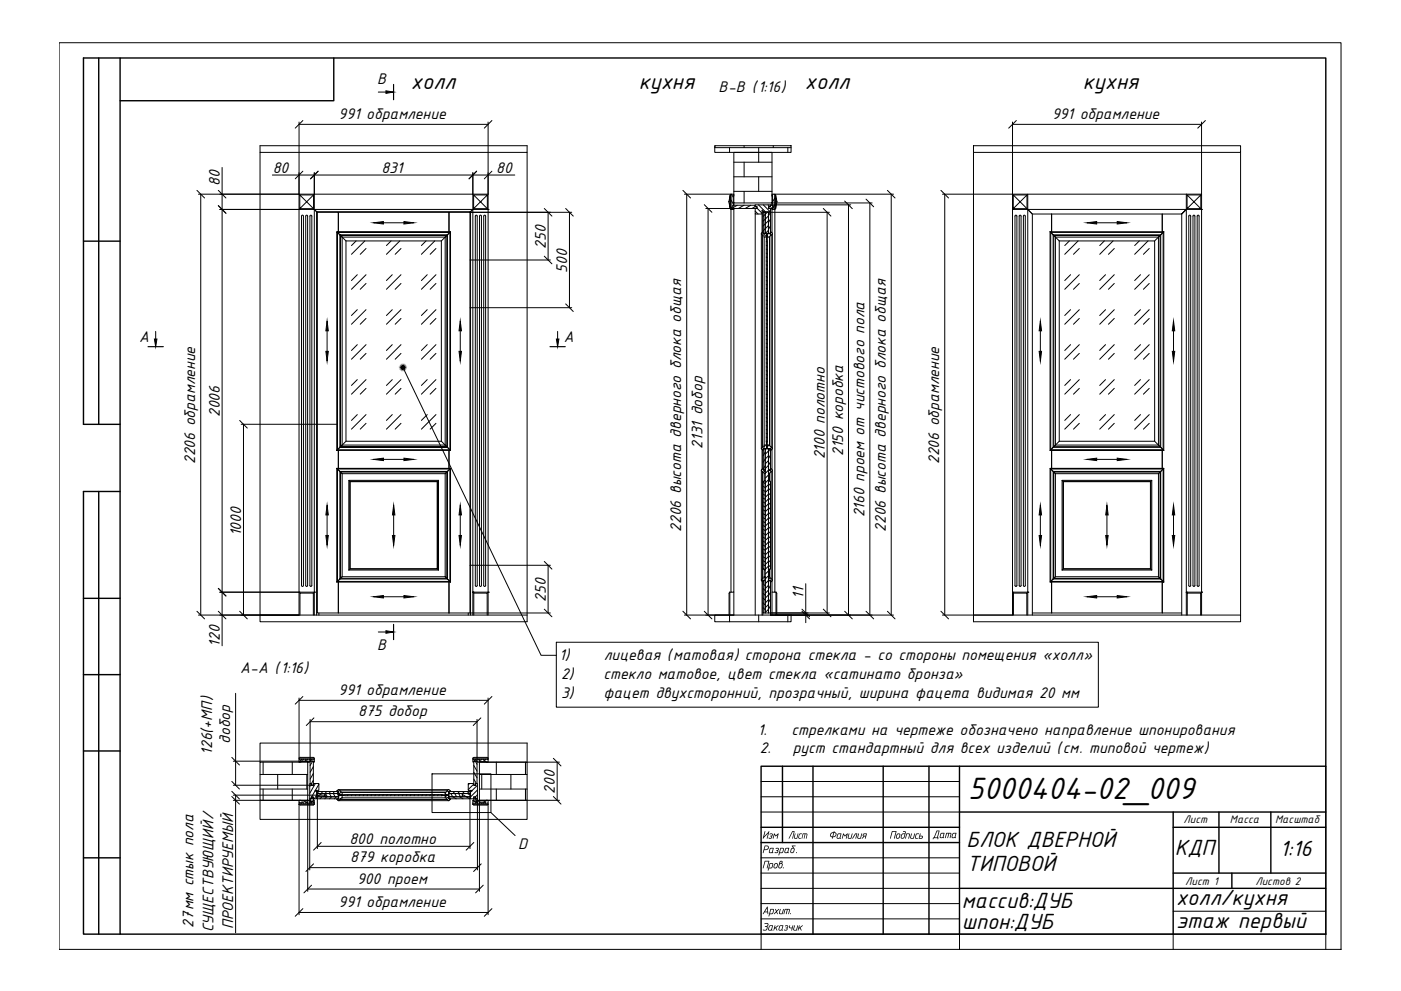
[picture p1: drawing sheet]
<svg xmlns="http://www.w3.org/2000/svg" width="594mm" height="420mm" viewBox="0 0 594 420" stroke-linecap="round" stroke-linejoin="round" font-family="sans-serif">
<g fill="#000">
<circle cx="126.8" cy="88.8" r=".17"/>
<circle cx="203.7" cy="85.6" r=".17"/>
<circle cx="207" cy="88.8" r=".17"/>
<circle cx="429.3" cy="88.8" r=".17"/>
<circle cx="509.5" cy="88.8" r=".17"/>
<circle cx="325.3" cy="188.7" r=".17"/>
<circle cx="126.8" cy="251.1" r=".17"/>
<circle cx="133.3" cy="251.1" r=".17"/>
<circle cx="200.5" cy="251.1" r=".17"/>
<circle cx="207" cy="251.1" r=".17"/>
<circle cx="429.3" cy="251.1" r=".17"/>
<circle cx="435.8" cy="251.1" r=".17"/>
<circle cx="503" cy="251.1" r=".17"/>
<circle cx="509.5" cy="251.1" r=".17"/>
<circle cx="143.6" cy="337" r=".17"/>
<circle cx="200.5" cy="341" r=".17"/>
</g>
<g fill="none" stroke="#000" stroke-width=".42">
<path d="M110.3 61.8h113.2v2.8h-113.2zM110.3 64.6v196.2M223.5 64.6v199h-113.2v-2.8M303.1 61.8h32.3v2.8h-32.3zM311.2 64.6h16.2v21.4h-16.2zM412.8 61.8h113.3v2.8h-113.3zM412.8 64.6v199h113.3v-2.8h-113.3M526.1 64.6v196.2M126.8 88.8v162.3l.4 .4M126.8 82.3h6.5v6.5h-6.5zM127.1 82.6h5.9M127.1 88.5l2.9-2.9-2.9-3v5.9h5.9"/>
<path d="M127.9 91.4l.6-.1 .2 .3v156.6l-.4 .4-.4-.4zM130 85.6h.1M130 85.6l3-3v5.9M130 85.6l3 2.9M130.4 91.6v156.6M130.4 91.6l-.4-.4-.4 .4v156.6l.4 .4 .4-.4M131.5 91.4l.5-.1 .2 .3v156.6l-.4 .4-.4-.4zM133.3 82.3h73.7v6.5h-6.5v-6.5M133.3 88.8h67.2M133.3 88.8l1.3 1.3M133.3 88.8v162.3M134.6 90h8.9v8.3v-8.3h46.9v8.3v-8.3h8.9v169.9h-64.7z"/>
<path d="M142.8 98.3h48.2l-.2 .2h-47.7zM142.8 98.3l.3 .2v92.2l-.3 .3zM143.1 98.5l1 1.1M144.1 99.6l.3 .2M144.1 99.6h45.6l-.2 .2h-45.1zM144.1 99.6v90.1M144.4 99.8l.7 .7M144.4 99.8v89.6l-.3 .3M189.5 99.8l-.7 .7M189.5 99.8v89.6l.2 .3M189.5 99.8l.2-.2v90.1M190.8 98.5l.2-.2v92.7l-.2-.3z"/>
<path d="M190.8 98.5l-1.1 1.1M200.5 88.8l-1 1h-65.3v171M200.5 88.8l-1.2 1.2 .2-.2v171M200.5 88.8v172M200.8 88.5h5.9M200.8 82.6l2.9 3-2.9 2.9zM200.8 82.6h5.9M201.6 91.4l.6-.1 .2 .3v156.6l-.4 .4-.4-.4zM203.4 91.4l.5-.1 .2 .3v156.6l-.4 .4-.4-.4zM203.7 85.6l3-3v5.9M203.7 85.6l3 2.9M205.9 91.6v156.6"/>
<path d="M205.9 91.6l-.4-.4-.4 .4v156.6l.4 .4 .4-.4M207 88.8v172M309.6 82.6h.3M309.6 88.5h.3M309.6 82.6v5.9l-.5-2.9zM310 82.3l-.1 6.5 .1-6.5h1.2v.8h-.3l.3 3.8h-.4v1.5h.4v162.7h-1.2v-162.3h1.2M310.8 87h9.4v.7h.8v.7h-10.2zM311.2 86v.1M311.2 86.9v.1M320.2 86.9h6.5v.7h-.8v.8h.8v1.4h-3.2v-.7h-.4v1.6h-2.9v-2.3h.8v-.8h-.8zM320.2 90.7v170.1M322.8 99v91.2"/>
<path d="M323.1 90.7v7.9M323.4 99.8l.6 .7M323.5 89.8v8.5M323.6 90h.9v8.9h-.9zM324.5 90h1.4v8.9h-1.4zM324.5 98.9v.2M325.1 99.7l.3 2.4-.1 87.4-.4-2.4zM325.3 99.1v1.4M325.9 90h.8v8.9h-.8zM325.9 98.9v.2M326 87.7h.7v-.7h1.1v1.4h-1.8zM326.7 89.8v.2"/>
<path d="M327 99.8l-.7 .7M327.4 82.3h1.2v6.5h-1.2v-.4h.4v-1.5h-.4v-.8h.2zM327.4 86v.1M327.4 86.9v.1M327.4 88.8v9.9M327.5 99v91.2M328.6 82.3v168.8h-1.2v-4.7M328.7 82.6h.2M328.7 88.5h.2M328.9 82.6l.6 3-.6 2.9zM429.3 82.3h6.5v6.5h-6.5zM429.3 88.8v162.3"/>
<path d="M429.7 82.6h5.8M429.7 88.5l2.9-2.9-2.9-3v5.9h5.8M430.4 91.4l.6-.1 .2 .3v156.6l-.4 .4-.4-.4zM432.2 91.4l.6-.1 .2 .3v156.6l-.4 .4-.4-.4zM432.6 85.6h.1M432.6 85.6l2.9-3v5.9M432.6 85.6l2.9 2.9M434 91.4l.6-.1 .2 .3v156.6l-.4 .4-.4-.4zM435.8 88.8l2 1.9h63.3l1.9-1.9-1.9 1.9v170.1M435.8 82.3h73.7v6.5h-6.5v-6.5M435.8 88.8h67.2v162.3M435.8 88.8l2 1.9v170.1"/>
<path d="M435.8 88.8v162.3M445.3 98.3l.3 .2v92.2l-.3 .3zM445.3 98.3h48.2l-.3 .2h-47.6zM445.6 98.5l1 1.1M445.9 90.7v7.6M446.6 99.6l.3 .2M446.6 99.6v90.1M446.9 99.8l.6 .7M446.9 99.8v89.6l-.3 .3M491.9 99.8l-.7 .7M491.9 99.8v89.6l.3 .3M491.9 99.8l.3-.2v90.1"/>
<path d="M492.2 99.6l-.3 .2h-45M492.2 99.6h-45.6l.3 .2M492.8 90.7v7.6M493.2 98.5l-1 1.1M493.2 98.5l.3-.2v92.7l-.3-.3M493.2 98.5v92.2M503.4 82.6l2.9 3-2.9 2.9zM503.4 82.6h5.8M504.1 91.4l.6-.1 .2 .3v156.6l-.4 .4-.4-.4zM505.9 91.4l.6-.1 .2 .3v156.6l-.4 .4-.4-.4zM506.3 85.6h.1M506.3 85.6l2.9-3v5.9"/>
<path d="M506.3 85.6l2.9 2.9h-5.8M507.7 91.4l.6-.1 .2 .3v156.6l-.4 .4-.4-.4zM509.5 88.8v162.3l-.4 .4M145.1 100.5l1.6 1.6M145.1 100.5h43.7M145.1 100.5v88.2M146.7 102.1v85h40.5M187.2 102.1v85M188.8 100.5l-1.6 1.6h-40.5M188.8 100.5v88.2M324 100.5h1v-1.4h-1.4v-.8h-.2l-.6 .7 .6 .6v90.1l-.6 .5 .6 .8h.2v-.8h1.4v-1.5h-1M324 100.5v88.2"/>
<path d="M325 100.5h.1M326.3 100.5v88.2M326.3 100.5h-1v-1.4h1.4v-.8h.3l.5 .7-.5 .6v90.1l.5 .5-.8 .8v-.8h-1.4M447.5 100.5l1.7 1.6M447.5 100.5h43.7M447.5 100.5v88.2M449.2 102.1h40.4v85h-40.4M449.2 102.1v85M491.2 100.5v88.2M491.2 100.5l-1.6 1.6M142.8 198.6l.3 .2v47.7l-.3 .3zM142.8 198.6h48.2l-.2 .2h-47.7z"/>
<path d="M143.1 198.8l1 1.1M143.5 191v7.6M144.1 189.7l-1 1M144.4 189.4l-.3 .3M144.4 189.4h45.1l.2 .3h-45.6M145.1 188.7h43.7M145.1 188.7l-.7 .7M146.7 187.1l-1.6 1.6M187.2 187.1l1.6 1.6M188.8 188.7l.7 .7M189.7 189.7l1.1 1M189.7 199.9h-45.6l.3 .2h45.1"/>
<path d="M189.7 199.9l-.2 .2M190.4 191v7.6M190.8 198.8l-1.1 1.1M190.8 190.7h-47.7l-.3 .3M190.8 190.7l.2 .3h-48.2M322.8 199.4v46.6M323.1 190.7v8.2M323.5 191v7.6M323.6 190.3h.9v8.9h-.9zM324 188.7l-.6 .7M324.5 190.2v.1M325 188.7h.1"/>
<path d="M325.3 188.7v1.5M325.9 190.3h.8v8.9h-.8zM325.9 190.2v69.7h-1.4v-69.6h1.4M326.3 188.7h-1v1.5M326.3 188.7l.7 .7M327.4 190.5v8.5M327.5 199.4v46.6M445.3 191l.3-.3h47.6l.3 .3zM445.3 198.6h48.2l-.3 .2h-47.6zM445.6 198.8l-.3-.2v48.2l.3-.3M445.6 198.8v47.7M445.6 198.8l1 1.1"/>
<path d="M445.9 191v7.6M446.6 189.7l.3-.3h45l.3 .3M446.6 199.9h45.6l-.3 .2h-45zM446.6 189.7l-1 1M446.6 189.7h45.6M447.5 188.7h43.7M447.5 188.7l-.6 .7M449.2 187.1l-1.7 1.6M489.6 187.1l1.6 1.6M491.2 188.7l.7 .7M492.2 189.7l1 1M492.8 191v7.6"/>
<path d="M493.2 198.8l-1 1.1M493.5 198.6v48.2l-.3-.3v-47.7zM144.4 200.1l.7 .7M144.4 200.1l-.3-.2v45.6l.3-.3M144.4 200.1v45.1M145.1 200.8v43.7M145.1 200.8h43.7M147.9 203.7l.4 .4M148.3 204.1v37.2M148.3 204.1h37.2M148.5 204.2h36.9v36.9h-36.9zM185.5 204.1v37.2"/>
<path d="M185.9 203.7v38M185.9 203.7h-38v38M185.9 203.7l-.4 .4M188.8 200.8v43.7M189.5 200.1l-.7 .7M323.4 200.1l.6 .7M323.8 204.1l.7-.4v38l-.9-.6zM324 200.8h.5v-1.4h-.9v-.8h-.2l-.6 .8 .6 .5v45.6l-.6 .5 .6 .8h.2v-.8h.9v-1.5h-.5M324 200.8v3.2M325.9 203.7l.8 .5v36.9l-.8 .6zM326.3 200.8v3.2M326.3 200.8h-.4v-1.4h.8v-.8h.3l.5 .8-.5 .5v45.6l.5 .5-.5 .8h-.3v-.8h-.8v-1.5h.4"/>
<path d="M327 200.1l-.7 .7M446.9 200.1l.6 .7M447.5 200.8h43.7M447.5 200.8v43.7M450.4 203.7l.4 .4M450.4 203.7h38v38M450.4 203.7v38M450.8 204.1h37.2M450.8 204.1v37.2M450.9 204.2h36.9v36.9h-36.9zM488 204.1v37.2M488.4 203.7l-.4 .4"/>
<path d="M491.2 200.8v43.7M491.9 200.1l-.7 .7M491.9 200.1l.3-.2v45.6l-.3-.3zM133.3 251.1l-.4 .4M133.3 251.1h-6.5v9.7M133.3 251.1v9.7M135.2 259.9v.9M142.8 246.8l.3-.3h47.7l.2 .3zM143.5 246.8v13.1M144.1 245.5l-1 1M144.4 245.2h45.1M144.4 245.2l-.3 .3"/>
<path d="M145.1 244.5h43.7M145.1 244.5l-.7 .7M147.9 241.7h38M148.3 241.3l-.4 .4M148.3 241.3h37.2M185.5 241.3l.4 .4M188.8 244.5l.7 .7M189.5 245.2v-45.1l.2-.2v45.6M189.5 245.2l.2 .3h-45.6M189.5 245.2l.2 .3M189.7 245.5l1.1 1M190.4 246.8v13.1"/>
<path d="M190.8 246.5v-47.7l.2-.2v48.2M190.8 246.5l.2 .3M198.6 259.9v.9M200.9 251.5l-.4-.4h6.5l-.4 .4M200.9 251.5v9.3M200.9 251.5h5.7v9.3M309.5 251.1l-.3 .4v9.3M309.5 251.1h.5M309.5 251.1v9.7M309.5 251.1h.1M311.2 251.1v9.7M323.1 246.5v14.3"/>
<path d="M323.5 246.8v14M323.6 246.1h.9v13.8h-.9zM324 244.5l-.6 .7M324 241.4v3.1M325.9 246.1h.8v13.8h-.8zM326.3 241.4v3.1M326.3 244.5l.7 .7M326.7 259.9v.9M327.4 251.1v9.7M328.6 251.1h.5M329.1 251.1l.3 .4v9.3M329.1 251.1v9.7"/>
<path d="M329.1 251.1h.1M429.3 251.1h6.5M429.3 251.1v9.7M429.3 251.1l.4 .4M429.7 251.5h5.7v9.3M429.7 251.5v9.3M435.8 251.1l-.4 .4M435.8 251.1v9.7M437.8 259.9h8.1v-13.1v13.1h46.9v-13.1v13.1h8.3M445.3 246.8l.3-.3h47.6l.3 .3zM446.6 245.5l.3-.3h45l.3 .3zM446.6 245.5l-1 1"/>
<path d="M446.9 245.2l-.3 .3M446.9 245.2v-45.1l-.3-.2v45.6M447.5 244.5l-.6 .7M447.5 244.5h43.7M450.4 241.7h38M450.8 241.3l-.4 .4M450.8 241.3h37.2M488 241.3l.4 .4M491.2 244.5l.7 .7M492.2 245.5l1 1M503 251.1l.4 .4M503 251.1h6.5v9.7"/>
<path d="M503 251.1v9.7M110.3 260.8h113.2M127.2 260.8v-9.3h5.7v9.3M303.1 260.8h32.3v2.8h-32.3zM503.4 260.8v-9.3h5.7v9.3M110.3 323.1v-8.1h113.2v8.1M110.3 339.3v8.1h113.2v-8.1M110.3 323.1h20.2v16.2h-20.2zM126.8 321.4h.1M127.9 321.9h-1.1v1.2h.8v-.2l3.8 .2v-.4h1.5v.4h.4v-1.2h-1.1M127.9 321.9l.4 .4 .4-.4M127.9 321.9h.8"/>
<path d="M128.7 321.9h.9M129.6 321.9h1.8M129.6 321.9l.4 .4 .4-.4M130.5 323.1h.1M130.5 339.3h.1M131.3 332.2h.8v.8h.8v-.8h2.3v2.9h-1.6v.3h.6v3.3h-1.3v-.8h-.8v.8h-.8zM131.4 321.9l.4 .4 .4-.4M131.4 321.9h.8M131.5 322.7h1.4v10.2h-.8v-.7h-.6zM132.1 337.9h.8v1.8h-1.4v-1h.6zM133.3 321.4h-6.5v.5M133.3 321.4v.5"/>
<path d="M133.3 321.4l-.4-.3h-5.7l-.4 .3M134.6 335.6h8.9v.8h-8.9zM134.6 337.8h9l-.1 .9h-8.9zM134.6 336.4h3.2v1.4h-3.2zM137.8 336.4h5.7v1.4h-5.7zM143.5 336.4h.1M143.6 334.8h46.6M143.6 339.5h46.6M143.6 337h1.5M144.3 337l42.9-.1 2.4 .3-42.9 .2zM144.4 335.3l.7 .7M145.1 338.3v-1h-1.5v1.4h-.8v.3l.8 .5 .5-.6 45.6 .1 .6 .5 .5-.6"/>
<path d="M145.1 336h43.7M145.1 338.3h43.7M145.1 338.3l-.7 .6M188.8 337.3h.1M188.8 337h1.4M188.8 336v1h1.4M188.8 338.3v-1h1.4v1.4h.8l-.2 .3M188.8 338.3l.7 .6M189.5 335.3l-.7 .7M189.5 335.3h-45.4l-.5-.5-.8 .5v.3h.8v1.4h1.5v-1M190.2 337.8h.2M190.2 336.4h.2"/>
<path d="M190.4 336.4h5.7v1.4h-5.7zM190.4 335.6v.8h8.9v-.8h-9.1v1.4M190.4 337.8h8.9v.9h-8.9zM190.8 335.3l.2 .3M190.8 335.3l-.5-.5-.8 .5M196.1 336.4h3.2v1.4h-3.2zM198.6 332.2h2.3v.8h.8v-.8h.7v6.5h-.7v-.8h-.8v.8h-1.4v-3.3h.7v-.3h-1.6zM200.5 321.4v.5M200.5 321.4l.4-.3h5.7l.4 .3M200.5 321.4h6.5M200.9 337.9h.7v.8h.7v1h-1.4zM200.9 322.7h1.4v9.5h-.7v.7h-.7z"/>
<path d="M201.6 321.9h-1.1v1.2h.4v-.4h1.5v.4l3.8-.2v.2h.8v-1.2h-1.9M201.6 321.9h.8M201.6 321.9l.4 .4 .4-.4M202.4 321.9h.9M203.2 323.1h.1M203.2 339.3h.1M203.3 323.1h20.2v16.2h-20.2zM203.3 321.9h.8M203.3 321.9l.4 .4 .4-.4M204.1 321.9h1M205.1 321.9l.4 .4 .4-.4M207 321.4v.5"/>
<path d="M207 321.4h.1M126.8 340.5v.5M126.8 341h6.5M126.8 341h.1M127.9 340.5h.8M127.9 340.5l.4-.4 .4 .4M127.9 340.5h-1.1v-1.2l3.8 .3v-.3h.8v.4h1.5v-.4h.4v1.2h-1.1M128.7 340.5h.9M129.6 340.5h1.8M129.6 340.5l.4-.4 .4 .4M131.4 340.5h.8M131.4 340.5l.4-.4 .4 .4"/>
<path d="M133.3 340.5v.5M133.3 341l-.4 .3h-5.7l-.4-.3M200.5 340.5v-1.2h.4v.4h1.5v-.4h.8v.3l3.8-.3v1.2h-1.9M200.5 340.5v.5M200.5 341l.4 .3h5.7l.4-.3M200.5 340.5h1.1M201.6 340.5h.8M201.6 340.5l.4-.4 .4 .4M202.4 340.5h.9M203.3 340.5l.4-.4 .4 .4M203.3 340.5h.8M204.1 340.5h1"/>
<path d="M205.1 340.5l.4-.4 .4 .4M207 340.5v.5h-6.5M207 341h.1"/>
</g>
<g fill="none" stroke="#000" stroke-width=".42">
<path d="M25 18.1h543.7v384.4h-543.7zM322.7 331.3h84.2M322.7 337.8h84.2M562.2 324.9v77.6M322.7 344.3h84.2M322.7 363.7h84.2M322.7 370.2h84.2M322.7 376.6h84.2M322.7 383.1h84.2M322.7 389.6h84.2M406.9 396.1v6.4M497.5 396.1v6.4"/>
<path d="M497.5 386.3h64.7M562.2 396.1h-239.5v6.4"/>
</g>
<g fill="none" stroke="#000" stroke-width=".6">
<path d="M41.9 24.6v155.3M50.9 24.6h-15.5v155.3h15.5M50.9 24.6h511.3v371.5h-511.3zM141.5 24.6v18.1h-90.6M35.4 102.2h15.5M41.9 208.4v187.7M50.9 208.4h-15.5v187.7h15.5M35.4 253.7h15.5M35.4 286h15.5M35.4 318.4h15.5M331.8 324.9v32.3M344.7 324.9v71.2"/>
<path d="M374.5 324.9v71.2M393.9 324.9v71.2M406.9 324.9v71.2M562.2 324.9h-239.5v71.2M322.7 350.8h84.2M322.7 357.2h84.2M406.9 344.3h155.3M497.5 350.8h64.7M497.5 344.3v51.8M516.9 344.3v25.9M538.9 344.3v25.9M35.4 363.7h15.5"/>
<path d="M406.9 376.6h155.3M497.5 370.2h64.7M522.4 370.2v6.4"/>
</g>
<g fill="none" stroke="#000" stroke-width=".42">
<path d="M303.1 62.6h32.3M303.2 61.8v.8M309.3 62.6v2M311.2 68.8h16.2M311.2 75h16.2M315.5 61.8v.8M315.5 68.8v6.2M321.7 62.6v6.2M321.7 75v6.1M327.9 61.8v.8M334.1 62.6v2M310 87.7l.6 1.1"/>
<path d="M310 84.8l1.2 2.1M310.2 82.3l.7 1.3M311.2 81.1h16.2M312.6 87l-1.8 1.1M315.5 87l-2.4 1.4M315.5 81.1v4.9M318.4 87l-2.4 1.4M320.2 89.5l1.2 1.2M320.2 87.6l-1.3 .8M320.2 87.5l.1 .1M321 88.3l2.1 2.1M321.6 86.9l2.9 2.9"/>
<path d="M323.2 98.6l.4 .4M323.7 86.9l2.9 2.9M323.7 99.1l1.3 1.3M325.3 99.9l.4 .6M325.4 90l-1.8 1.7M325.7 86.9l.7 .7M325.9 97.6l-1.3 1.3M325.9 93.6l-2.3 2.2M325.9 95.6l-2.3 2.2M326.5 99.1l.4 .7M326.7 98.6l-.1 .3M326.7 90l-.8 1.5-2.3 2.3"/>
<path d="M326.7 92.9l-.8 1.5M326.7 95.8l-.8 1.4M327.6 88.4l-.2 .4M327.8 87.6l-.8 .8M327.8 82.3l-.4 .8M328.6 83.9l-1 1.7M328.6 86.8l-.8 1.4M324.9 118.9l.5 .3M324.9 117.3l.5 .3M324.9 115.6l.5 .3M324.9 114l.5 .2M324.9 112.3l.5 .3"/>
<path d="M324.9 110.6l.5 .3M324.9 109l.5 .3M324.9 107.3l.5 .3M324.9 105.7l.5 .2M324.9 104l.5 .3M324.9 102.3l.5 .3M325 100.7l.3 .2M324.9 138.9l.5 .2M324.9 137.2l.5 .3M324.9 135.5l.5 .3M324.9 133.9l.5 .3M324.9 132.2l.5 .3"/>
<path d="M324.9 130.6l.5 .2M324.9 128.9l.5 .3M324.9 127.2l.5 .3M324.9 125.6l.5 .3M324.9 123.9l.5 .3M324.9 122.3l.5 .2M324.9 120.6l.5 .3M324.9 158.8l.5 .3M324.9 157.1l.5 .3M324.9 155.5l.5 .3M324.9 153.8l.5 .3M324.9 152.2l.5 .2"/>
<path d="M324.9 150.5l.5 .3M324.9 148.8l.5 .3M324.9 147.2l.5 .3M324.9 145.5l.5 .3M324.9 143.9l.5 .2M324.9 142.2l.5 .3M324.9 140.5l.5 .3M324.9 178.7l.5 .3M324.9 177.1l.5 .2M324.9 175.4l.5 .3M324.9 173.7l.5 .3M324.9 172.1l.5 .3"/>
<path d="M324.9 170.4l.5 .3M324.9 168.8l.5 .2M324.9 167.1l.5 .3M324.9 165.4l.5 .3M324.9 163.8l.5 .3M324.9 162.1l.5 .3M324.9 160.5l.5 .2M323.6 198.6l-.2 .1M323.6 190.3l-.2 .5M324.5 199.7l-.8 .5M324.5 191.7l-.9 1.4M324.5 194.6l-.9 1.4"/>
<path d="M324.5 197.4l-.9 1.5M324.5 188.7l-.8 1.5M324.7 190.3l-.2 .2M324.9 185.4l.5 .3M324.9 183.7l.5 .3M324.9 182.1l.5 .2M324.9 180.4l.5 .3M324.9 187l.5 .3M325 188.8l.3 .1M325.9 195.8l.8 1.4M325.9 192.9l.8 1.5M325.9 191.2l-1.4 1.4"/>
<path d="M325.9 193.2l-1.4 1.4M325.9 195.3l-1.4 1.4M325.9 197.3l-1.4 1.4M325.9 199.3l-1.4 1.4M325.9 198.6l.3 .6M326 190.3l.7 1.2M326.2 199.4l.8 .5M326.3 188.7l-1 .6M327.3 189.8l-.6 .4M323.6 219.5l.9 .5M323.6 217.8l.9 .5M323.6 216.2l.9 .5"/>
<path d="M323.6 212.9l.9 .4M323.6 211.2l.9 .5M323.6 209.5l.9 .5M323.6 207.9l.9 .5M323.6 206.2l.9 .5M323.6 204.6l.9 .4M325.9 219.2l.8 .9M325.9 217.2l.8 .8M325.9 215.2l.8 .8M325.9 213.1l.8 .9M325.9 211.1l.8 .8M325.9 209.1l.8 .8"/>
<path d="M325.9 207l.8 .9M325.9 205l.8 .8M325.9 201.4l-1.4 1.4M325.9 203.4l-1.4 1.4M325.9 205.4l-1.4 1.4M325.9 207.5l-1.4 1.4M325.9 209.5l-1.4 1.4M325.9 211.5l-1.4 1.4M325.9 213.6l-1.4 1.4-.9-.5M325.9 215.6l-1.4 1.4M325.9 217.6l-1.4 1.4M325.9 219.7l-1.4 1.4"/>
<path d="M323.6 239.4l.9 .5M323.6 237.8l.9 .5M323.6 236.1l.9 .5M323.6 234.5l.9 .4M323.6 232.8l.9 .5M323.6 231.1l.9 .5M323.6 229.5l.9 .5M323.6 227.8l.9 .5M323.6 226.1l.9 .5M323.6 224.5l.9 .5M323.6 222.8l.9 .5M323.6 221.2l.9 .5"/>
<path d="M325.9 239.6l.8 .8M325.9 237.5l.8 .9M325.9 235.5l.8 .9M325.9 233.5l.8 .8M325.9 231.4l.8 .9M325.9 229.4l.8 .8M325.9 227.4l.8 .8M325.9 225.3l.8 .9M325.9 223.3l.8 .8M325.9 221.3l.8 .8M325.9 221.7l-1.4 1.4M325.9 223.8l-1.4 1.3"/>
<path d="M325.9 225.8l-1.4 1.4M325.9 227.8l-1.4 1.4M325.9 229.9l-1.4 1.3M325.9 231.9l-1.4 1.4M325.9 233.9l-1.4 1.4M325.9 236l-1.4 1.3M325.9 238l-1.4 1.4M323.1 245.6l.5 1M323.6 241.1h.1M323.6 257.7l.9 .8M323.6 255.7l.9 .8M323.6 253.6l.9 .9"/>
<path d="M323.6 251.6l.9 .8M323.6 249.6l.9 .8M323.6 247.5l.9 .9M323.6 259.7l.2 .2M323.8 241.2l.7 .4M324.1 244.5l.4 .7M324.3 246.1l.2 .2M325.9 240l-1.4 1.4M325.9 242.1l-1.4 1.3M325.9 244.1l-1.4 1.4M325.9 246.1l-1.4 1.4M325.9 248.2l-1.4 1.3"/>
<path d="M325.9 250.2l-1.4 1.4M325.9 252.2l-1.4 1.4M325.9 254.3l-1.4 1.3M325.9 256.3l-1.4 1.4M325.9 241.6v.1M326.3 246.1l-.4 .7M326.6 245.1l-.7 .4M326.7 259.7l-.1 .2M326.7 248.2l-.8 1.5M326.7 251.1l-.8 1.5M326.7 254l-.8 1.5M326.7 256.9l-.8 1.4-1.4 1.4"/>
<path d="M327.5 246.2l-.8 .4M309.3 260.8v2.8M321.7 260.8v2.8M334.1 260.8v2.8M110.3 328.4h20.2M110.3 334.5h20.2M111.6 323.1v5.3M111.6 334.5v4.8M117.7 328.4v6.1M123.9 323.1v5.3M123.9 334.5v4.8M127.9 322.1l-1.1 1"/>
<path d="M128.8 339.6l1.1 .6M129.8 322.2l-.7 .7M130.1 328.4v6.1M131.3 339.3l.1 .1M131.5 339.5l.1 .2M131.7 322.3l-.8 .8M132 339.7l1.3 .8M132.1 338l-.4 .7M132.2 337.9l.7 1.1M132.6 322.7l-1.1 1.9M132.9 330.8l-1.6 2.7M132.9 325.1l-1.4 2.3"/>
<path d="M132.9 327.9l-1.4 2.4M133.3 322.8l-.4 .3M133.6 335.3l-1.5 2.6M133.7 332.2l-2.4 4.2M134.2 337.1l-.9 1.6M135.1 335.6l-.5 .8M135.2 332.5l-1.5 2.6M136.5 337.8l-.8 .9M136.6 336.4l-2 1.2M136.8 335.6l-.5 .8M137.8 337.4l-.7 .4M138 336.4l.8 1.4"/>
<path d="M138.4 335.6l-.5 .8M138.6 337.8l-.9 .9M139.7 336.4l.8 1.4M140.1 335.6l-.5 .8M140.6 337.8l-.8 .9M141.3 336.4l.8 1.4M141.7 335.6l-.4 .8M142.6 337.8l-.8 .9M143 336.4l.5 .8M143.4 335.6l-.5 .8M143.6 334.8l-.8 .8M143.8 337.3l-.2 .1"/>
<path d="M144.6 338.5l-1.4 .8M144.6 335.8l-1 1M145.1 338.2l-.1 .1M145.9 336.9l-.2 .4M147.6 336.9l-.2 .5M149.3 336.9l-.3 .5M151 336.9l-.3 .5M152.6 336.9l-.3 .5M154.3 336.9l-.3 .5M155.9 336.9l-.2 .5M157.6 336.9l-.3 .5M159.3 336.9l-.3 .5"/>
<path d="M160.9 336.9l-.3 .5M162.6 336.9l-.3 .5M164.2 336.9l-.2 .5M165.9 336.9l-.3 .5M167.6 336.9l-.3 .5M169.2 336.9l-.2 .5M170.9 336.9l-.3 .5M172.6 336.9l-.3 .5M174.2 336.9l-.3 .5M175.9 336.9l-.3 .5M177.5 336.9l-.2 .5M179.2 336.9l-.3 .5"/>
<path d="M180.9 336.9l-.3 .5M182.5 336.9l-.3 .5M184.2 336.9l-.3 .5M185.8 336.9l-.2 .5M187.5 336.9l-.3 .5M188.8 337.6l1.4 .9M188.8 336.4l.6 .6M189.1 337l-.2 .2M189.7 335.3l.5 .5M190.4 336l.4 .4M190.4 338.5l.6 .4M191.2 336.4l.8 1.4 1.5 .9"/>
<path d="M192 335.6l1.6 2.2M194.1 335.6l.8 .8M194.5 336.4l.8 1.4M194.9 337.8l1.4 .9M196.1 336.8l3.1 1.9M196.1 335.6l.8 .8M198.1 335.6l.9 .8M198.2 336.4l1.1 .6M199.1 332.2l-.5 .5M199.9 335.4l-.4 .4M200.7 339.3l-.2 .1M200.7 321.9l1.6 2.1"/>
<path d="M200.9 332.4l-2.3 2.4M200.9 330.3l1.1 1.9M200.9 338.5l-.1 .2M200.9 338.4l1.4 1.3M200.9 327.4l1.4 2.4M200.9 324.5l1.4 2.4M202.4 335l-2.9 2.9M202.4 337l-.8 .9M202.4 332.9l-2.2 2.3M202.8 321.9l.9 1M203.2 339.5l-1.1 .7M203.3 328.4h20.2"/>
<path d="M203.3 334.5h20.2M204.3 328.4v6.1M204.8 321.9l1 1M206 339.6l-1.7 .9M206.4 339.3l-.2 .2M206.8 321.9l.2 .2M210.5 323.1v5.3M210.5 334.5v4.8M216.6 328.4v6.1M222.8 323.1v5.3M222.8 334.5v4.8M126.8 340l.8 .5"/>
<path d="M130.4 340.5h.1M201.6 340.5h-.1"/>
</g>
<path d="M166.9 35.8v6.5M62.8 147h6.5M233.2 147h6.5M166.9 264.7v6.5" fill="none" stroke="#000" stroke-width=".5"/>
<path d="M160.4 39h3.3M66 140.5v3.2M236.5 140.5v3.2M160.4 268h3.3M183.2 328.1h25v16.4h-25zM208.2 344.5l10.2 9.8" fill="none" stroke="#000" stroke-width=".42"/>
<path d="M163.7 38.5l3.2 .5-3.2 .6zM65.5 143.7h1.1l-.6 3.3zM235.9 143.7h1.1l-.5 3.3zM163.7 267.4l3.2 .6-3.2 .5z" fill="#000" stroke="#000" stroke-width=".42"/>
<g fill="none" stroke="#000" stroke-width=".42">
<path d="M126.8 51.7v30.6h-42.6M126.8 52.7h80.2M207 51.7v30.6M429.3 51.7v30.6h-29.7M429.3 52.7h80.2M509.5 51.7v30.6M94.2 71v202.8M115.5 74.2h102.8M133.3 73.2v9.1M200.5 73.2v9.1M85.1 82.3v178.5M93.2 88.8h33.6"/>
<path d="M199.3 90h43.1M232.4 90v20.2M241.5 90v40.5M290.2 82.3h19.7M291.2 82.3v178.5M299.3 88.4h11.5M300.3 88.4v172.4M326.7 90h25M326.7 86.9h34.1M327.4 86h42.4M328.6 82.3h50.3M350.7 90v169.9"/>
<path d="M359.8 86.9v173.9M368.9 86v174.8M377.9 82.3v178.5M400.6 82.3v178.5M199.3 110.2h34.1M199.3 130.5h43.1M102.3 179.9h40.5M103.2 179.9v80.9M199.3 239.7h34.1M232.4 239.7v20.2M93.2 251.1h33.6M199.3 259.9h34.1"/>
<path d="M326.7 259.9h25M341.7 247.5v16.5M84.2 260.8h42.6M290.2 260.8h21M326.7 260.8h52.2M399.6 260.8h29.7M99.9 294v38.9M126.8 296v25.4M126.8 296.9h80.2M207 296v25.4M131.5 305v17.7h-32.6M131.5 306h70.8"/>
<path d="M202.3 305v17.7M98.9 337.1h38.9M98.9 332.9h33.2M98.9 339.3h31.6v38.6M99.9 337.1v58.4M131.3 338.7v30.1M134.6 338.7v21.1M199.3 338.7v21.1M202.4 338.7v30.1M203.3 323.1h33.9M236.3 323.1v16.2M237.2 339.3h-33.9v38.6"/>
<path d="M126.8 341v46.8M134.6 358.8h64.7M207 341v46.8M130.5 376.9h72.8M131.3 367.9h71.1M126.8 386.9h80.2"/>
</g>
<g fill="none" stroke="#000" stroke-width=".42">
<path d="M128.4 51.1l-3.2 3.2M208.6 51.1l-3.2 3.2M431 51.1l-3.3 3.2M511.1 51.1l-3.2 3.2M128.4 72.6l-3.2 3.2M134.9 72.6l-3.2 3.2M202.1 72.6l-3.2 3.2M208.6 72.6l-3.2 3.2M83.5 80.7l3.2 3.2M92.6 87.2l3.2 3.2M92.6 80.7l3.2 3.2M230.8 88.4l3.2 3.2"/>
<path d="M239.9 88.4l3.2 3.2M289.6 80.7l3.2 3.2M298.6 86.8l3.3 3.2M349.1 88.4l3.2 3.2M358.2 85.2l3.2 3.3M367.2 84.4l3.3 3.3M376.3 80.7l3.2 3.2M399 80.7l3.2 3.2M230.8 108.6l3.2 3.3M239.9 128.8l3.2 3.3M170.9 155.8l58.5 122h6.5M101.6 178.3l3.3 3.2"/>
<path d="M230.8 238l3.2 3.3M83.5 259.2l3.2 3.2M92.6 249.5l3.2 3.2M92.6 259.2l3.2 3.2M101.6 259.2l3.3 3.2M230.8 258.3l3.2 3.2M289.6 259.2l3.2 3.2M298.6 259.2l3.3 3.2M340.1 259.2l3.2 3.2M340.1 258.3l3.2 3.2M349.1 258.3l3.2 3.2M358.2 259.2l3.2 3.2"/>
<path d="M367.2 259.2l3.3 3.2M376.3 259.2l3.2 3.2M399 259.2l3.2 3.2M235.9 272.3h229.8v27.5h-229.8zM128.4 295.3l-3.2 3.2M208.6 295.3l-3.2 3.2M133.1 304.4l-3.2 3.2M203.9 304.4l-3.2 3.2M98.3 335.5l3.2 3.2M98.3 321.1l3.2 3.2M98.3 337.7l3.2 3.2M98.3 331.3l3.2 3.2"/>
<path d="M234.6 321.5l3.3 3.2M234.6 337.7l3.3 3.2M136.2 357.2l-3.2 3.2M200.9 357.2l-3.2 3.2M132.1 375.3l-3.2 3.2M133 366.3l-3.3 3.2M204.1 366.3l-3.3 3.2M204.9 375.3l-3.2 3.2M128.4 385.2l-3.2 3.3M208.6 385.2l-3.2 3.3"/>
</g>
<g fill="#000" stroke="#000" stroke-width=".42">
<path d="M158.4 94.5l4.2-.6v1.1zM171.3 93.9l4.1 .6-4.1 .5zM460.9 94.5l4.1-.6v1.1zM473.7 93.9l4.2 .6-4.2 .5zM138.7 136.1l.5 4.2h-1zM195.2 136.1l.5 4.2h-1.1zM441.2 136.1l.5 4.2h-1.1zM497.6 136.1l.5 4.2h-1zM138.2 149h1l-.5 4.1zM194.6 149h1.1l-.5 4.1zM440.6 149h1.1l-.5 4.1zM497.1 149h1l-.5 4.1z"/>
<path d="M158.4 194.8l4.2-.5v1zM171.3 194.3l4.1 .5-4.1 .5zM460.9 194.8l4.1-.5v1zM473.7 194.3l4.2 .5-4.2 .5zM138.7 214.2l.5 4.1h-1zM166.9 214.2l.5 4.1h-1zM195.2 214.2l.5 4.1h-1.1zM441.2 214.2l.5 4.1h-1.1zM469.4 214.2l.5 4.1h-1zM497.6 214.2l.5 4.1h-1zM138.2 227h1l-.5 4.2zM166.4 227h1l-.5 4.2z"/>
<path d="M194.6 227h1.1l-.5 4.2zM440.6 227h1.1l-.5 4.2zM468.9 227h1l-.5 4.2zM497.1 227h1l-.5 4.2zM158.4 253l4.2-.5v1zM171.3 252.5l4.1 .5-4.1 .5zM460.9 253l4.1-.5v1zM473.7 252.5l4.2 .5-4.2 .5z"/>
</g>
<g fill="none" stroke="#000" stroke-width=".42">
<path d="M162.6 94.5h8.7M465 94.5h8.7M138.7 140.3v8.7M195.2 140.3v8.7M441.2 140.3v8.7M497.6 140.3v8.7M162.6 194.8h8.7M465 194.8h8.7M138.7 218.3v8.7M166.9 218.3v8.7M195.2 218.3v8.7M441.2 218.3v8.7"/>
<path d="M469.4 218.3v8.7M497.6 218.3v8.7M162.6 253h8.7M465 253h8.7"/>
</g>
<g fill="#000" stroke="#000" stroke-width=".42">
<path d="M170.7 155.4l.2 .4z"/>
<path d="M170.5 155.9l.4-.1zM170.5 156l.4-.2zM170.5 156l.4-.2z"/>
<path d="M170.5 155.6l.4 .2zM170.5 155.7l.4 .1zM170.5 155.8h.4z"/>
<path d="M170.9 155.8l-.3 .3zM170.9 155.8l-.1 .4zM170.9 155.8v.4z"/>
<path d="M170.6 155.5l.3 .3zM170.6 155.5l.3 .3zM170.6 155.5l.3 .3z"/>
<path d="M170.9 155.8v.4zM170.9 155.8l.1 .4zM170.9 155.8l.2 .3z"/>
<path d="M171 155.4l-.1 .4zM170.9 155.4v.4zM170.8 155.4l.1 .4z"/>
<path d="M170.9 155.8l.2 .3zM170.9 155.8l.3 .2zM170.9 155.8l.4 .1z"/>
<path d="M170.9 155.8l.3-.2zM171.1 155.5l-.2 .3zM171 155.4l-.1 .4z"/>
<path d="M170.9 155.8h.4zM170.9 155.8h.4zM170.9 155.8l.4-.1z"/>
</g>
<g fill="none" stroke="#000" stroke-width=".42">
<path d="M151 102.1l-2 2M151.5 116.5l-2.5 2.4M154.7 102.1l-5.7 5.7M155.2 105.4l-2.5 2.4M155.2 116.5l-6.2 6.1M165.8 102.1l-1.9 2M166.3 116.5l-2.4 2.4M169.5 102.1l-5.6 5.7M170 116.5l-6.1 6.1M170 105.4l-2.4 2.4M180.7 102.1l-2 2M181.2 116.5l-2.5 2.4"/>
<path d="M184.4 102.1l-5.7 5.7M184.9 116.5l-6.2 6.1M184.9 105.4l-2.5 2.4M453.5 102.1l-2 2M454 116.5l-2.5 2.4M457.2 102.1l-5.7 5.7M457.7 116.5l-6.2 6.1M457.7 105.4l-2.5 2.4M468.3 102.1l-2 2M468.8 116.5l-2.5 2.4M472 102.1l-5.7 5.7M472.5 116.5l-6.2 6.1"/>
<path d="M472.5 105.4l-2.5 2.4M483.1 102.1l-2 2M483.6 116.5l-2.5 2.4M486.8 102.1l-5.7 5.7M487.3 116.5l-6.2 6.1M487.3 105.4l-2.4 2.4M151.5 131.3l-2.5 2.5M155.2 120.2l-2.5 2.4M155.2 135l-2.5 2.5M155.2 131.3l-6.2 6.2M166.3 131.3l-2.4 2.5M170 131.3l-6.1 6.2"/>
<path d="M170 120.2l-2.4 2.4M170 135l-2.4 2.5M181.2 131.3l-2.5 2.5M184.9 131.3l-6.2 6.2M184.9 120.2l-2.5 2.4M184.9 135l-2.5 2.5M454 131.3l-2.5 2.5M457.7 131.3l-6.2 6.2M457.7 120.2l-2.5 2.4M457.7 135l-2.5 2.5M468.8 131.3l-2.5 2.5M472.5 131.3l-6.2 6.2"/>
<path d="M472.5 120.2l-2.5 2.4M472.5 135l-2.5 2.5M483.6 131.3l-2.5 2.5M487.3 131.3l-6.2 6.2M487.3 120.2l-2.4 2.4M487.3 135l-2.4 2.5M151.5 146.1l-2.5 2.5M155.2 149.8l-2.5 2.5M155.2 146.1l-6.2 6.2M166.3 146.1l-2.4 2.5M170 146.1l-6.1 6.2M170 149.8l-2.4 2.5"/>
<path d="M181.2 146.1l-2.5 2.5M184.9 146.1l-6.2 6.2M184.9 149.8l-2.5 2.5M454 146.1l-2.5 2.5M457.7 146.1l-6.2 6.2M457.7 149.8l-2.5 2.5M468.8 146.1l-2.5 2.5M472.5 146.1l-6.2 6.2M472.5 149.8l-2.5 2.5M483.6 146.1l-2.5 2.5M487.3 146.1l-6.2 6.2M487.3 149.8l-2.4 2.5"/>
<path d="M151.5 160.9l-2.5 2.5M151.5 175.8l-2.5 2.4M155.2 164.7l-2.5 2.4M155.2 179.5l-2.5 2.5M155.2 160.9l-6.2 6.2M155.2 175.8l-6.2 6.2M166.3 160.9l-2.4 2.5M166.3 175.8l-2.4 2.4M170 160.9l-6.1 6.2M170 175.8l-6.1 6.2M170 164.7l-2.4 2.4M170 179.5l-2.4 2.5"/>
<path d="M181.2 160.9l-2.5 2.5M181.2 175.8l-2.5 2.4M184.9 160.9l-6.2 6.2M184.9 175.8l-6.2 6.2M184.9 164.7l-2.5 2.4M184.9 179.5l-2.5 2.5M454 160.9l-2.5 2.5M454 175.8l-2.5 2.4M457.7 160.9l-6.2 6.2M457.7 175.8l-6.2 6.2M457.7 164.7l-2.5 2.4M457.7 179.5l-2.5 2.5"/>
<path d="M468.8 160.9l-2.5 2.5M468.8 175.8l-2.5 2.4M472.5 160.9l-6.2 6.2M472.5 175.8l-6.2 6.2M472.5 164.7l-2.5 2.4M472.5 179.5l-2.5 2.5M483.6 160.9l-2.5 2.5M483.6 175.8l-2.5 2.4M487.3 160.9l-6.2 6.2M487.3 175.8l-6.2 6.2M487.3 164.7l-2.4 2.4M487.3 179.5l-2.4 2.5"/>
</g>
<text font-size="14.1" x="410.6" y="338.6">5000404-02_009</text>
<g font-size="10">
<text x="174.3" y="37.6">холл</text>
<text x="270.9" y="37.6">кухня</text>
<text x="341.3" y="37.6">холл</text>
<text x="459.2" y="37.6">кухня</text>
<text x="409.9" y="359">БЛОК ДВЕРНОЙ</text>
<text x="498.2" y="362.5">КДП</text>
<text x="542.7" y="363">1:16</text>
<text x="409.9" y="369.4">ТИПОВОЙ</text>
<text x="498.8" y="383.9">холл/кухня</text>
<text x="407.9" y="384.9">массив:ДУБ</text>
<text x="407.9" y="394">шпон:ДУБ</text>
<text x="498.8" y="393.6">этаж первый</text>
</g>
<g font-size="7">
<text x="159.9" y="35.8">B</text>
<text x="304.7" y="38.9">B-B (1:16)</text>
<text x="143.6" y="50.4">991 обрамление</text>
<text x="446.1" y="50.4">991 обрамление</text>
<text x="115.7" y="73.2">80</text>
<text x="161.7" y="73.2">831</text>
<text x="210.4" y="73.2">80</text>
<text x="93.2" y="78.9" transform="rotate(-90 93.2 78.9)">80</text>
<text x="231.4" y="105.5" transform="rotate(-90 231.4 105.5)">250</text>
<text x="240.5" y="115.6" transform="rotate(-90 240.5 115.6)">500</text>
<text x="59" y="145">A</text>
<text x="239.2" y="145">A</text>
<text x="93.2" y="176.9" transform="rotate(-90 93.2 176.9)">2006</text>
<text x="297.9" y="190.2" transform="rotate(-90 297.9 190.2)">2131 добор</text>
<text x="82.8" y="196.7" transform="rotate(-90 82.8 196.7)">2206 обрамление</text>
<text x="349.8" y="194.7" transform="rotate(-90 349.8 194.7)">2100 полотно</text>
<text x="357.5" y="193.3" transform="rotate(-90 357.5 193.3)">2150 коробка</text>
<text x="398.3" y="196.7" transform="rotate(-90 398.3 196.7)">2206 обрамление</text>
<text x="366.5" y="219.4" transform="rotate(-90 366.5 219.4)">2160 проем от чистового пола</text>
<text x="102.3" y="227.3" transform="rotate(-90 102.3 227.3)">1000</text>
<text x="288.9" y="225.4" transform="rotate(-90 288.9 225.4)">2206 высота дверного блока общая</text>
<text x="375.6" y="225.4" transform="rotate(-90 375.6 225.4)">2206 высота дверного блока общая</text>
<text x="231.4" y="255.1" transform="rotate(-90 231.4 255.1)">250</text>
<text x="340.7" y="253.8" transform="rotate(-90 340.7 253.8)">11</text>
<text x="93.2" y="274.2" transform="rotate(-90 93.2 274.2)">120</text>
<text x="159.9" y="275.7">B</text>
<text x="237.1" y="279.9">1)</text>
<text x="256.1" y="279.9">лицевая (матовая) сторона стекла - со стороны помещения «холл»</text>
<text x="101.9" y="285.1">A-A (1:16)</text>
<text x="238" y="287.9">2)</text>
<text x="255.9" y="287.9">стекло матовое, цвет стекла «сатинато бронза»</text>
<text x="143.6" y="294.6">991 обрамление</text>
<text x="238" y="295.9">3)</text>
<text x="255.9" y="295.9">фацет двухсторонний, прозрачный, ширина фацета видимая 20 мм</text>
<text x="151.9" y="303.6">875 добор</text>
<text x="321.4" y="311.5">1.</text>
<text x="335.6" y="311.5">стрелками на чертеже обозначено направление шпонирования</text>
<text x="97.6" y="315.4" transform="rotate(-90 97.6 315.4)">добор</text>
<text x="90" y="319.9" transform="rotate(-90 90 319.9)">126(+МП)</text>
<text x="322.2" y="319.5">2.</text>
<text x="336.2" y="319.5">руст стандартный для всех изделий (см. типовой чертеж)</text>
<text x="235.3" y="336.6" transform="rotate(-90 235.3 336.6)">200</text>
<text x="148.2" y="357.9">800 полотно</text>
<text x="148.5" y="365.5">879 коробка</text>
<text x="219.8" y="360.1">D</text>
<text x="151.5" y="374.6">900 проем</text>
<text x="143.6" y="384.5">991 обрамление</text>
<text x="82" y="393.3" transform="rotate(-90 82 393.3)">27мм стык пола</text>
<text x="90.5" y="395.3" transform="rotate(-90 90.5 395.3)">СУЩЕСТВУЮЩИЙ/</text>
<text x="98.9" y="394" transform="rotate(-90 98.9 394)">ПРОЕКТИРУЕМЫЙ</text>
</g>
<g font-size="5">
<text x="501.9" y="349.1">Лист</text>
<text x="521.5" y="349.1">Масса</text>
<text x="540.7" y="349.1">Масштаб</text>
<text x="323.1" y="355.6">Изм</text>
<text x="334.1" y="355.6">Лист</text>
<text x="351.2" y="355.6">Фамилия</text>
<text x="377" y="355.6">Подпись</text>
<text x="395.3" y="355.4">Дата</text>
<text x="323.1" y="361.7">Разраб.</text>
<text x="323.1" y="368.2">Пров.</text>
<text x="502.6" y="375">Лист 1</text>
<text x="532.4" y="375">Листов 2</text>
<text x="323.1" y="387.6">Архит.</text>
<text x="323" y="394.6">Заказчик</text>
</g>
</svg>
